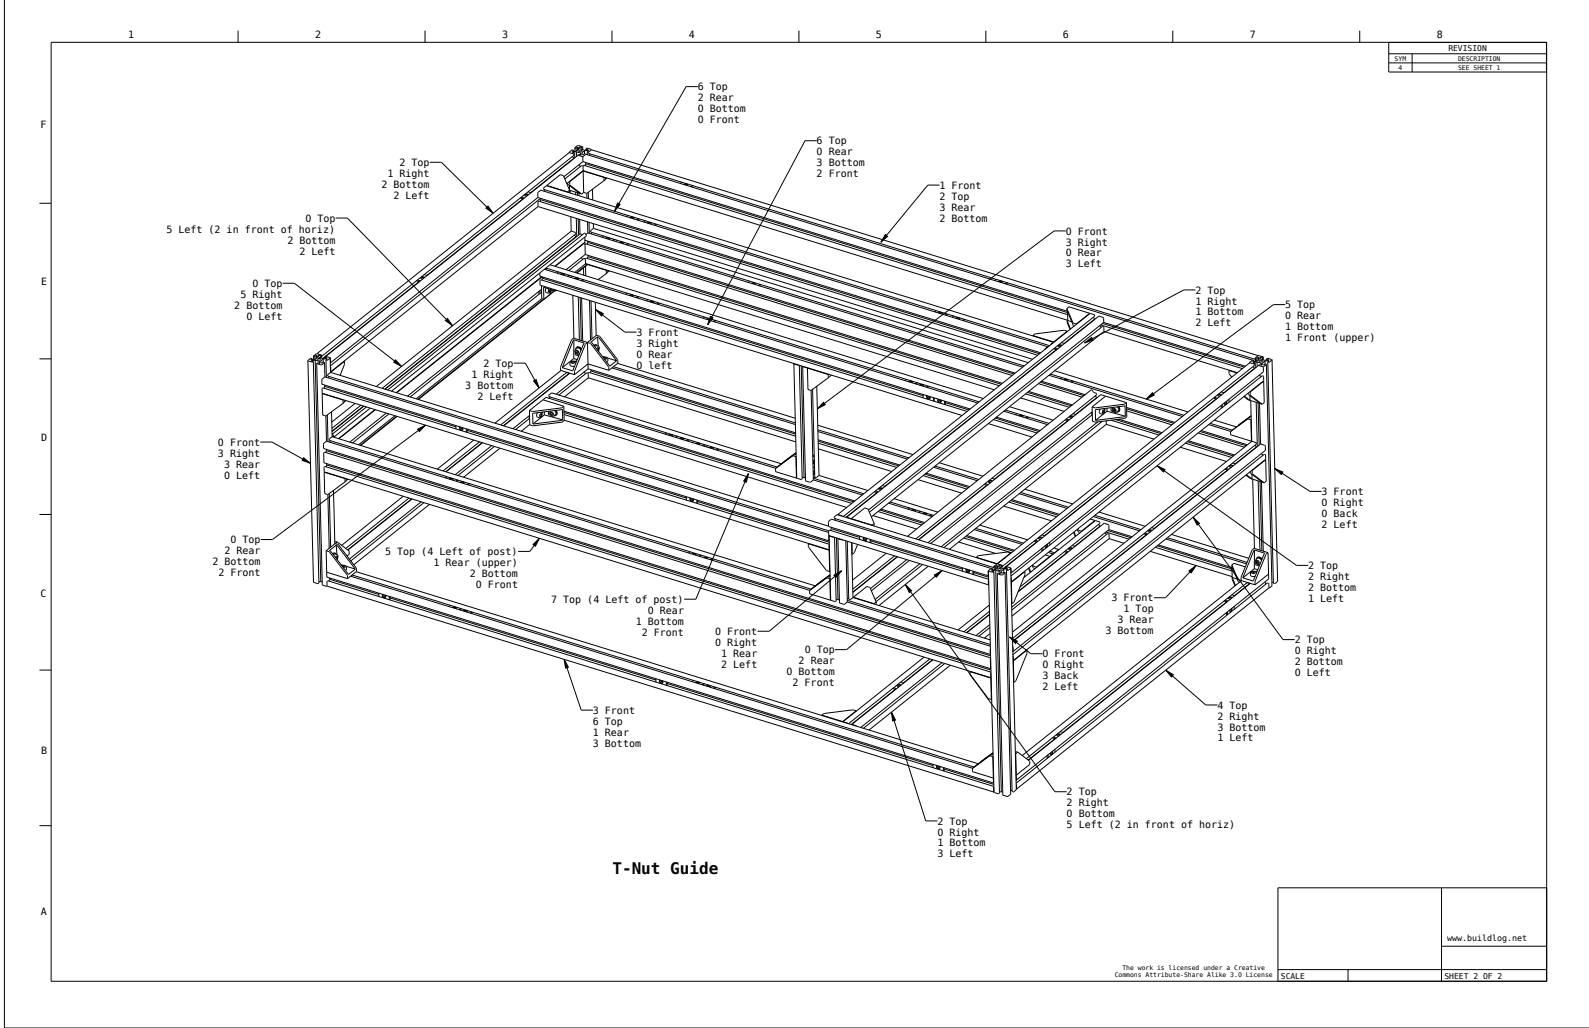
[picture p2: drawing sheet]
<svg xmlns="http://www.w3.org/2000/svg" width="864mm" height="559mm" viewBox="0 0 864 559" stroke-linecap="round" stroke-linejoin="round" font-family="sans-serif">
<g fill="none" stroke="#000" stroke-width=".54">
<path d="M2 0v559h862M129 17v6M231 17v6M333 17v6M434 17v6M536 17v6M637 17v6M739 17v6M28 23h813v510h-813zM755 23v16h85v-16M755 29h85M755 34h85"/>
<path d="M767 29v10M308 100l7 5M309 99h1M310 99v2l6 4M317 93l11 3M317 93v12M317 93l-7 6M328 98l-9 7h-2M328 98h.1M328 96v2M328 96h.1M329 98h-1"/>
<path d="M330 97l-1 1M371 99l-1 1M21 110h7M283 107l2 1M287 104l2 1M297 101l11 3M297 101l7-6 2 1 4 7M297 101h.1M308 104h.1M309 101v4M310 103h.1M310 103l-2 1"/>
<path d="M310 103l6 2M315 105h.1M316 105h.1M317 105h-1M341 117l-1 1M347 119l-1 1M347 119h.1M376 101h-1M377 101h.1M312 128l1 1M313 129h.1M315 127l-106 85 104-83"/>
<path d="M315 127h.1M315 127l2 1M317 127l-106 85M317 127h.1M317 127h1l1 1-106 85M318 132h.1M318 129v3l-16 13M318 131l234 72M318 132l-16 13M318 132v6M318 133l232 71M318 138l227 70"/>
<path d="M318 138l-10 9M319 131v1M319 132v1M319 132l232 71M319 127h-1M319 127h.1M319 127l237 73M320 139v1M320 140l-1 1M320 140l224 69M321 125v1l236 73M321 125h.1"/>
<path d="M322 126l-1 1M323 124h.1M323 124l-2 1M323 124l236 73M328 128l-1 1M334 130l-1 1M334 130h.1M336 131h-1M341 132l-1 1M342 132v1M351 120l-1 1M356 122h.1"/>
<path d="M357 122h.1M227 152l1 1M231 149l1 1M293 158l1 2M294 155v7M294 157l-73 58M294 159l-71 57M294 150l-79 63M295 150l-79 64M297 157l-1 1 1 1M298 159h1M298 158h1"/>
<path d="M298 157v2h1M299 159h-1M299 159h.1M299 159v1M299 157v1M299 158v1M299 157v2M300 157v1M300 158l-1 1M300 158h3M301 158l-2 2M301 158l-74 59"/>
<path d="M302 158h.1M302 158l-7-2 1 7-2-1M304 148h-1M309 150h-1M310 150h.1M311 150l-1 1M313 148l6-4-5 4M316 140l1 1M317 152l-1 1M317 152h.1M317 146v4M318 141l-1-1-8 7"/>
<path d="M318 141l1-1 224 70M318 141v2l12 4M318 143l222 69M318 145v5M318 143l-6 5M329 149l-4 3M329 149h.1M330 147l-1 2M330 147h.1M330 148l-1 1M331 147l-1 1M341 159l-1 1"/>
<path d="M407 153h.1M413 155h-1M413 155h.1M541 152v1M547 154h-1M548 154h.1M294 162l-68 55M295 163l-68 54M347 161l-1 1M347 161h.1M352 163l-1 1M358 165h-1"/>
<path d="M358 165h.1M383 172l-1 1M389 174l-1 1M389 174h.1M509 169l-1 1M515 171h-1M515 171h.1M518 172h-1M524 174h-1M524 174h.1M580 168l1-1 11 3M580 168l3 9"/>
<path d="M580 168h.1M580 168l3 8h2M580 175l2 4M580 175h.1M580 169v5M580 174v1M580 174l3 1M583 177h.1M583 177v1M585 176h.1M592 170l-7 6M592 170v1"/>
<path d="M21 195h7M187 196h.1M187 196l-7 6M187 196v2l-2 6M306 200h.1M310 198l1 1h1M311 197h-1l1 1M311 197h.1M311 197h1l-1 1M311 197v1M312 195h2M312 195l-6 5"/>
<path d="M312 185l6 1-7 16-5-2M312 185v10M312 185l-6 15M313 192v1h2M313 190v2h2M313 191v-1l1 1h1l-1 1h-1M313 191v1M313 190h.1M313 197l-2-1-1 1M313 189h2l1 1M313 189v1M313 190l1 1"/>
<path d="M313 190v1M314 191l-1 1M314 191v1M319 186l1 12M320 198l-8 6M320 198l11 3M324 188h-1M324 187l-1 1M324 187l1 1M324 190h.1M324 190l1-1v1M324 190h1"/>
<path d="M325 183l-4 3 10 13M325 183l1 6-1 2M325 183l10 13M325 191h.1M325 190v1M327 194h2M328 194h1l1 1M329 195h.1M329 194v1M329 194l-1 1M329 194l1 1h-1M330 197h.1"/>
<path d="M330 195l5 1M330 196v1M331 199h.1M335 196l-4 3M439 200h.1M561 182v1M561 182l12 4M573 186h.1M573 189l2 1M577 186l2 1M580 180l-7 6M580 180h-2l-15 2h-2"/>
<path d="M580 180h.1M175 214v12h2l9-7M175 214l11 3M175 214h.1M180 202h.1M186 219h.1M186 217v2M187 217h-1M187 219h-1M188 218l-1 1M193 219l-13 10M205 210l105-84h3v1l-105 84"/>
<path d="M331 201v-2l-10-12-9-3-1 1-6 15v1l7 3M331 201l5-4v-1l-10-13-2-1-6 5-6 15v2M439 200v12h2l9-7M439 200l11 4M450 205h.1M450 204v1M450 203v1M452 204l-2 1M493 206l-1 1M498 208l-1 1M499 208h.1M499 208l-1 1"/>
<path d="M502 214v2M504 210h-1M505 210h.1M507 216v2M508 216v2M513 218v2M555 216l23 8M557 214l24 7M558 213l24 8M559 213l24 7M564 209l24 7M565 208l24 7"/>
<path d="M566 207l24 8M570 204l73 22M571 203l72 23M573 202l73 22M577 205l-1 1M583 207l-1 1M583 207h.1M592 212l-99 80M592 212h1l1 1M592 212h.1M594 213h.1M594 213l2 1v1l-98 78"/>
<path d="M595 215l1 1M601 215h-3l-99 78M601 215l-7 6M601 215l11 4M612 219l-1 1-16 2-1-1M612 219v8l-1 1-15 1h-2v-8M660 216h2M664 213l1 1M664 220v2M668 201v2l1 2M668 201l4 2M668 217v2"/>
<path d="M668 201h.1M676 216l2 1M676 215l3 3M678 214l7 5M678 217h.1M678 217l8 3M679 213h.1M679 215v3M679 218h.1M679 213l1 2 6 5M685 219h.1M686 220h.1"/>
<path d="M687 207h.1M687 207l-8 6M687 207v12l-1 1M177 240l-1 1v3M177 240h.1M177 240l263 81M180 240h-1M180 237l-1 2 262 81M180 237h.1M181 236l1 1M181 236h-1M181 237l262 81"/>
<path d="M181 237h-1M181 237l1 1M182 237h.1M182 237v1M196 220l-16 13M198 221l-18 13M198 221l-18 14M199 221l-18 15M201 222l-19 16M204 223l-20 15M204 223l-20 16M210 225l-20 15"/>
<path d="M211 225l-19 16M215 226l-20 16M216 226l-20 16M248 231v2M253 233v2M292 224v2v1M293 225l1 1M294 225v1h-1zM294 227h-1M294 227h.1M294 224l1 1-1 2M296 224v2"/>
<path d="M296 226l10 2M296 226l-6 4M298 224v1l1 1M299 224v2h2M299 225l1-1 1 1M299 225l1 1M300 224l-1 1M300 224v1M300 224h.1M300 225v1M300 225h1M301 225l-1 1"/>
<path d="M301 223l1 1v1M302 223l1 2-1 1M302 226h-1M306 228v-6l-17 3 1 5M306 228l-16 2M306 221l-1 1-15 2-2-1M306 221l1 8h-2l-15 2h-2v-8M306 221l-11-4-7 6M362 235l-1 1M368 237l-1 1M368 237h.1M374 239l-1 1"/>
<path d="M374 239h.1M377 240l-1 1M553 225h-1M558 227h.1M559 227h.1M579 228h2M583 225h2M594 224l-90 71M594 225l-88 70M597 229l-85 68M598 222l-1 2 1 1M599 229l-86 69"/>
<path d="M599 224l1 1M599 223l1 1M600 225h-1M600 225h.1M600 222v1v2M600 224v-1l-1 1v1h1M600 224v1M601 231l26 8M601 231l-85 68M601 229v2M602 222v2M602 224l10 2"/>
<path d="M602 224l-7 4M604 228l26 8M604 222v1l1 1M605 222v2h2M605 223v-1h1l1 1M605 223v1M606 222v1M606 222l-1 1M606 222h.1M606 223h1M606 223l-1 1M606 228l25 8"/>
<path d="M607 223l-1 1h-1M607 221l1 1v1M608 221v2v1M608 224h-1M608 221l1 2-1 1M608 228l24 7M612 226l-1-6-16 3v5M612 226l-17 2M612 221l27 9M612 222l26 8M612 223l25 8M646 240l25 7"/>
<path d="M651 235l25 8M652 235l25 7M653 234l25 8M657 231l12 3M658 230l12 4M660 228l12 4M669 235v1l11 4M669 234v1M669 234h.1M673 231h.1M674 231h-1M674 231h.1"/>
<path d="M678 228h2M680 228v12M680 226l-7 5M680 226l-11 8M680 228h.1M680 240h.1M176 244h.1M176 244l362 112M176 252v-6l362 112M176 252h.1M176 252l362 111M176 257v11l2 1 9-7"/>
<path d="M176 257l12 3M176 257v-3h1l362 111M176 257l363 111M176 257h.1M177 244v1M177 245v1M177 245l361 111M178 252v1M178 253l-1 1M178 253l361 111M243 259l-1 1M383 242h-1"/>
<path d="M383 242h.1M385 242l-1 1M390 244l-1 1M391 244h.1M422 255v1l11 4M422 255h.1M422 254v1M422 254h.1M426 251h.1M426 251l-3 3M433 248h-2l-9 7M433 248v12"/>
<path d="M433 246l-7 5M433 246l-11 8M433 247h-2M433 248h.1M433 260h.1M442 247h1M443 248h-1M443 254h-1M443 259l-1 1M539 260h2M641 243l26 8M644 241l25 8"/>
<path d="M645 240l25 8M666 255h2M670 252h2M677 258l2 2M677 258l3 2M679 257l7 5M680 256h1M680 258v2M681 256v2l6 4M688 250h.1M688 250l-7 6M688 250v12h-1"/>
<path d="M21 280h7M187 262h.1M188 260l-1 2M188 260h.1M188 262h-1M188 261h.1M189 260l-1 1M249 261l-1 1M249 261h.1M255 263h-1M255 263h.1M373 270v2"/>
<path d="M379 272v2M476 267h1M479 264h2M494 276v1M500 278l-1 1M500 278h.1M500 278v1M506 280h-1M506 280h.1M535 263h2M679 260h.1M679 260l8 2"/>
<path d="M680 260h.1M687 262h.1M177 299l2 1 10 13v2M177 299l1 12 11 4M182 295h.1M182 295l2 1 10 13v2l-5 4M182 295h1M183 296l-4 3 10 13M183 296l1 6-1 2M183 296l10 13M183 295l-6 4M183 295h.1"/>
<path d="M183 295l7 4v2l-1 1M375 300l-1 1M439 296v1l10 13 2 1M439 296l12 3M439 295v1M451 299v12M451 299h.1M463 282h.1M463 282l7-6 2 1 3 8M463 282l11 3M463 295v6M466 296l-2 4-1 1"/>
<path d="M467 291v2M473 293v2M474 285v1M475 285h-1M475 285h.1M475 285v1M563 294h1M566 291h2M567 298v1M570 295l1 1M579 299l2 1M583 297h1"/>
<path d="M583 289l1 3M584 289l1 2M586 288l1 2M586 288l2 1M588 289h.1M593 282l2 1M595 283l-7 6M595 283h.1M622 290h2M626 287h1M682 299l-7 15M682 299v10"/>
<path d="M682 299l5 2-6 15-6-2M182 301l-1 1M182 301h-1M182 301h1M182 303h.1M182 303l1-1v1M182 303h1M183 304h.1M183 303v1M185 307h1M186 307h1l1 1M187 308h1l-1 1z"/>
<path d="M187 308h-1M188 310h.1M188 308l5 1M188 309v1M189 312h.1M193 309l-4 3M381 302h-1M381 302h.1M387 304h-1M387 304h.1M444 318h.1M445 317l-4 3"/>
<path d="M445 317h.1M449 314l2 1M451 315v11M451 311h.1M451 312l-7 6M451 313l-11 8M451 314v1M463 301h.1M482 301l-19 14M486 302l-23 18M488 303l-24 19M493 304l-20 16"/>
<path d="M494 305l-20 16M500 306l-24 20M501 307l-25 20M504 308l-26 21M523 309v2M529 310v2M531 303h.1M531 303l11 3M542 306v1M549 301l-7 5M549 301l-2-1-15 2-1 1M549 301h.1"/>
<path d="M549 316l1 1M550 317v11M557 311h.1M557 311l-7 6M557 311v2l-6 14-1 1M559 309l1 2M561 307h.1M561 307l1 2M561 307l1 1h1M563 308v1M568 302h3M571 302l-8 6"/>
<path d="M571 302v1M670 307v8l1 3M670 307h.1M670 307l1-1 6 2M670 307l3 8 9 3M670 308h.1M670 308l3 9M670 314h.1M670 314l2 1M670 314l1 4M680 313h1h1M680 311v1h1"/>
<path d="M680 311v1M681 311h-1M681 311v1M681 311h1v1h-1M681 312h.1M682 309l2 1M682 309l-7 5M683 306l-1 1 2 1M683 305l1 1M683 305v1M683 311h-2h-1M683 303h2l1 1"/>
<path d="M683 303l-1 3 1 1h2M683 303h1l2 1M683 305h.1M683 304h2l1 1M684 306h-1M684 306h.1M689 300l-7-2-1 1-6 15v2M689 300l-1 1-6 15v2M689 300v12l-7 6M206 322v2M212 324v2M245 329l-1 1"/>
<path d="M250 331h.1M251 331l-1 1M256 333h.1M257 333h.1M440 321v2l11 3M440 321h.1M441 320l-1 1M441 320h.1M451 326h.1M460 326l78 24M461 327l77 24M464 325l74 23"/>
<path d="M464 325l7-6h2l3 8M476 327h.1M476 327l-1 1M476 327v2M476 328h.1M550 328h.1M666 326l1 1M667 333v1M669 323l2 1M671 330v1M538 356h.1M538 353v3"/>
<path d="M538 358v5M538 358h.1M551 359h.1M551 359v12M558 353h.1M558 353l-7 6M558 353v2l-6 15-1 1M21 364h7M356 369l1 2M362 371v2M377 370h-1M382 372h.1"/>
<path d="M383 372h-1M389 373l-1 1M389 374h.1M486 374h1M489 371h2M527 365v2l10 13h2M527 365l12 4M527 365h.1M538 363h.1M539 369v11M539 366v2M539 363h-1"/>
<path d="M539 366h.1M539 368h.1M539 368v1M551 371h.1M447 389h.1M447 389l11 3M458 392h.1M465 386l-7 6M465 386h-2l-15 2-1 1M465 386v1M539 380h.1M576 398h2"/>
<path d="M507 415v2M513 417v2M529 418v1l11 4M529 418h.1M529 417v1M529 417h.1M533 414h.1M534 414l-4 3M534 414h.1M538 411h2M540 411v12M540 409l-7 5"/>
<path d="M540 410l-11 8M540 411h.1M552 409h.1M552 410h.1M552 409h1M552 410v11M553 409l-1 1M553 409l7 5v2l-8 5M570 410v2M573 401h1M573 407v2M540 423h.1"/>
<path d="M552 421h.1M21 449h7M783 483v50M841 483h-146v50M783 514h58M695 527h146M733 527v6"/>
</g>
<g fill="none" stroke="#d9d2ad" stroke-width=".54" stroke-dasharray="2.6 1.7" stroke-linecap="butt">
<path d="M285 106h2M286 107l-1-1M342 118h2M344 118v1M372 100h1M373 100v1M329 130l2-1M331 129v1M337 132h1M352 121h1M353 121l1 1M229 151h2"/>
<path d="M230 152l-1-1M305 149h1M306 149v1M312 151h2M314 151v1M408 154h2M410 154v1M543 153h1M544 153v1M342 161l2-1M344 160v1M353 164h2"/>
<path d="M355 164v1M384 174l2-1M386 173v1M510 170h2M512 170v1M519 173h2M521 173v1M575 188h2M576 189l-1-1M494 207h1M495 207l1 1M500 209h1"/>
<path d="M501 209l1 1M505 217l-1-1v-1M505 216v1M511 219l-1-1v-1M511 217v2M578 207l2-1M580 206v1M662 215h2M663 215h-1M666 220v-1M667 218l-1 2M251 234l-1-1v-1"/>
<path d="M251 232v2M363 237l2-1M365 236v1M369 238h2M371 238v1M554 226h1M555 226l1 1M581 226h2M582 227l-1-1M378 241h2M380 241v1M386 243h1"/>
<path d="M387 243v1M442 250v1M442 256l1 1M442 251v1M443 257l-1 1M668 253h2M668 254v-1M669 254h-1M244 260h2M246 260v1M250 262h2M252 262v1"/>
<path d="M376 273l-1-1v-1M377 271v1l-1 1M478 265h2M478 266v-1M479 266h-1M495 277h2M497 277v1M501 279h2M503 279v1M537 262h2M538 262h-1M470 294l-1-1v-1"/>
<path d="M471 292v2h-1M565 292h2M565 293v-1M566 293h-1M569 298l-1-1M569 296v2M581 298h2M581 299v-1M582 299h-1M624 288h2M624 289v-1M625 289h-1"/>
<path d="M376 301h2M378 301v1M382 303h2M384 303v1M526 311l-1-1v-1M527 310v1h-1M209 325l-1-1v-1M209 324l1 1h-1M246 330h1M247 330l1 1M252 332h1M253 332l1 1"/>
<path d="M668 325h2M668 326v-1M669 326h-1M669 332h-1M669 331v1M359 371l-1-1h1M360 370v1h-1M378 371h2M380 371v1M384 373h2M386 373v1M488 372h2"/>
<path d="M488 373v-1M489 373h-1M575 399h1M575 400v-1M510 418l-1-1v-1M511 417v1h-1M571 410v-1M572 410h-1M572 408v2"/>
</g>
<!-- layer: 02___PRT_ALL_AXES -->
<g fill="none" stroke="#000" stroke-width=".54">
<path d="M314 80v2M314 80h.1M314 80l-1 1M315 80h1M315 80v1l2 1 3-1h-2M315 80v1M317 80l-3-1-2 1M317 80h.1M317 80h-1M317 80v1M309 83l-137 109M309 83h.1"/>
<path d="M309 83h1M310 83h-1M310 83h.1M310 83l2 1M311 85l1 1M311 83h.1M311 83h1M312 82h-1l-2 1M312 82h.1M312 82h-1h2M312 84l-137 110M312 86h.1"/>
<path d="M312 83v1M312 83v3M312 80v2M312 80l1 1M312 80h.1M313 81v1M313 83h-2M313 83h3M313 83v2M314 84h.1M314 84l2 1M314 80l1 1-2 1"/>
<path d="M314 80v1M315 82h1l-1 1zM315 90v1M316 83v1M316 83v1h-1l-140 111M316 80v1M316 85l1 1M317 86h.1M317 86v2M317 88l-11 8M317 88h.1M317 88l263 81"/>
<path d="M317 90h-1l-9 7M317 90v3M317 90l263 81M317 93l-9 7M317 93h.1M317 85v1M317 85h-1M317 93l263 81M318 82l-2 1 1 1h1M318 82v2M318 84l363 112M318 88v1"/>
<path d="M318 89v1M318 89l262 81M318 84h.1M318 84l-1 1M318 81l1 1M318 81l1-1 2 1M319 82l1 1M319 82v2M320 82h-2M320 82h.1M320 82h-1M320 83l362 112"/>
<path d="M321 84h-1M321 81h.1M321 81l-1 2M321 81l363 112M283 108h.1M283 108h1M285 106h.1M285 106l1 1M287 106h-1h-1M292 107v-2l2-2 275 85M292 107h.1M292 107l-112 90"/>
<path d="M292 107l274 85M292 110v2M292 110h.1M292 110l1-1 271 84M292 112l269 83M292 112l-112 90M294 109l-1 1M294 109l271 83M294 109v-1l-114 91M296 103v1M310 104v1M310 118v8"/>
<path d="M313 104v2M313 119v10M314 105v1M314 119v9M315 105v1M315 119v8M319 105v3M320 105v3M322 103v6M342 118h2l1 1M343 118l1 1M344 119h.1"/>
<path d="M345 119h.1M345 119h-1M347 119v1M372 100h1h1M372 100h1v1M374 100h.1M374 100v1M377 101l-1 1M319 121v6M320 121v6M322 122l1 2M329 130l1-1 1 1"/>
<path d="M329 130h2M331 130h.1M334 130l-1 1M334 130h.1M337 132h1h1M337 132h1M339 132h.1M342 133h-1M352 121h1h1M352 121h1l1 1M354 121h.1M354 121v1"/>
<path d="M357 122l-1 1M226 153h.1M226 153h2M229 151h.1M229 151l1 1M231 151h-2M231 151h-1h-1M293 158v2M293 148v2M293 150h.1M293 150l234 72M295 151h.1"/>
<path d="M295 151v1M295 151l207 64M296 146l235 73M297 146l235 72M297 159h1M297 146v1M299 144l235 73M305 149h1h1M305 149h1v1M307 149h.1M307 149v1M310 150h-1"/>
<path d="M312 151h1l1 1M312 151l2 1M314 152h.1M317 152l-1 1M317 152h.1M408 154h2h1M409 154h2M411 154h.1M413 155h.1M543 153h1h1h-2M548 154h-1M311 161l1 23"/>
<path d="M314 161l1 24M315 162l1 23M316 162l1 23M320 163l1 22M321 164l1 20M324 164v18M342 161l1-1 1 1M342 161h2M344 161h.1M347 161l-1 1M353 164h1h1M354 164h1"/>
<path d="M355 164h.1M358 165h.1M384 174l1-1 1 1M384 174h2M386 174h.1M389 174l-1 1M510 170h2v1M510 170h1l1 1M515 171h-1M519 173h2h1M520 173h1v1M522 173h.1"/>
<path d="M522 173l-1 1M524 174h.1M592 170l-137 110M592 170h.1M592 170l3 1v1l-137 109M594 172l1 1M595 173l-17 14M595 173h.1M597 172l-137 109M597 172h.1M597 172l3 1v2M598 177v1"/>
<path d="M598 177l77 23M599 176l77 24M600 175l-128 102M600 175l77 24M600 175h.1M167 196l3 120 3 1-3-120M167 196l3 1M169 196h.1M169 196l1 1M170 195h-1l-2 1M170 195v1M170 195l-1 1 2-1"/>
<path d="M170 194v1M170 194h.1M170 194h1M171 194v1M171 196h3M171 196l3 120M171 196h-2M172 192l-2 2M172 193v2M172 193h.1M172 193l-1 1M172 192h.1"/>
<path d="M172 198l3 120M172 198h.1M172 198h2M172 193l1 1-2 1M172 192l3 1M173 193h1M173 193v1l2 1M173 193v1M174 196v2M174 193v1M175 193h.1M175 193h-1"/>
<path d="M175 193v2M176 195l-2 1 1 1h1M176 195v2M176 197h.1M176 197l-1 1h-3M176 197l1 8M176 195v-1h2l-3 1M177 194h.1M177 194h2M177 196v9M178 195h-2M178 195h.1"/>
<path d="M178 195l-1 1M179 194l1 3M179 194v1M179 195l-1 1h-1M179 195l1 7M180 197h.1M180 200h.1M180 200v2M310 197v1M313 197h.1M313 196h-1M313 189v1"/>
<path d="M315 192h.1M319 198h1M320 198h.1M320 198v2M324 188h1M330 195v1M333 200l99 31M333 199l99 31M336 198l96 29M431 198l2 62 2 1 1-1-2-61M431 198h3M431 198h.1"/>
<path d="M435 199l2 61M436 199l2 62M436 199h.1M436 199l3 1M568 190h.1M569 188v1M569 189h.1M571 187v1M572 186h1M572 186l-275-85-2 1v1l275 85M573 190h1M574 190l-93 74"/>
<path d="M575 188h.1M575 188l1 1M577 188h-1h-1M600 180l72 23M600 180l-126 101M600 180v-2l-1-1-127 101M679 197h.1M679 197l-137 110M679 197l3 1M681 196l-2 1M681 196h.1M681 196h1"/>
<path d="M681 199l1 1M681 197h.1M681 197l1 1M682 196v1M682 196l-1 1 2-1M682 198v1l-137 109M682 198h.1M682 198v2M682 195v2M682 195h.1M682 195h1M683 195v1"/>
<path d="M683 197h2M683 197v2M683 197h-2M684 193l-2 2M684 194v2M684 194h.1M684 194l-1 1M684 193h.1M684 193l2 1M684 199l-137 109M684 199h.1M684 199h2"/>
<path d="M684 194v1l-1 1M684 196h2l-1 1zM685 194v1M685 194h1M685 194v1l2 1 3-1h-2M685 197v2M685 197l1 1-2 1M686 194v1M686 199l1 3-138 109M686 194h.1M686 194h1M687 194h-1"/>
<path d="M687 194h.1M687 194v2M688 196l-2 1v1h2M688 196v2M688 198h.1M688 198l-2 1M688 198l3 120-1 2M688 195h1l2 1M688 195v1M689 197l3 120h1M689 196h.1M689 196v1"/>
<path d="M689 196h-1M691 196l-1 1h-1M691 196l3 120-1 1M175 209h.1M175 209l276 85M176 209l1 1M177 210l-1 1M177 210l71 22M177 205l-2 1v3M177 205h.1M177 205l273 84M179 205h-1"/>
<path d="M180 202l-2 2 272 85M180 202h.1M180 202l270 84M295 217h.1M297 216l-2 1M297 216h.1M297 216l125 39M299 216v1M300 214l-2 1v1l124 38M300 214h.1M300 214l125 38M305 201l-36 29"/>
<path d="M309 203l-35 28M310 203l-2-1-36 29M310 203l-36 28M317 202l1 1M320 200l-18 14M320 200h.1M320 205l-13 11M320 200l112 35M320 203h-1l-15 12M320 203v2M320 203v-1l112 35M320 205l113 35"/>
<path d="M320 205h.1M321 201v1M321 202v1M321 202l111 34M441 212l1 49M442 212l1 47 1 1 1-2M444 210l1 48M494 207h1l1 1M494 208h2M496 208h.1M500 209h1l1 1M504 215v1l1 1v-1v1l-1-1v-1"/>
<path d="M504 215l1 1M505 210l-1 1M505 210h.1M505 216h.1M510 217v1l1 1v-2v1v1l-1-1v-1M510 217l1 1M514 218v2M514 219l13 4M578 207l2-1v1h-1M583 207v1M583 207h.1M660 216h.1"/>
<path d="M660 216l1 1M661 217l-93 74M662 215h.1M662 215h1M664 215h-1h-1M664 215l-2-1v1M666 220h.1M666 219v1M666 218v2M667 218l-1 2M680 218v22M682 200l-17 13"/>
<path d="M682 200h.1M683 219v24M684 219v23M685 204v1M685 219v22M687 207l-137 109M687 207h.1M687 207v-2l-1-1-137 109M177 226v14M178 226v14M180 224l1 13M250 232v1l1 1v-2v1v1l-1-1v-1"/>
<path d="M250 232l1 1M254 233v2M254 234l119 37M257 239l-19 16M288 226v2M288 226l-9 7M288 227l-8 6M288 231l-5 3M292 227h1M294 224h.1M295 224v1M299 223v1"/>
<path d="M302 225l-1 1M306 223l159 49M306 224l158 49M307 225l156 49M307 228l153 48M363 237l2-1v1M364 237h1M365 237h.1M369 238h2l1 1M370 239l1-1v1M372 239h.1M372 239h-1"/>
<path d="M374 239v1M444 231l52 16M444 234l50 15M445 235l48 15M445 239l44 14M445 240l43 13M526 224l-232-72-1 1 1 2 229 71M537 230l24 8M540 228l24 7M541 227l24 8M542 227l23 7M546 224l23 7"/>
<path d="M546 223l24 7M549 221l23 7M554 226h1h1M554 226h1l1 1M556 226h.1M556 226v1M559 227h-1M579 228h.1M579 228l2 1M582 227h.1M583 227l-1-1v1M583 226h-1v1"/>
<path d="M593 224v2M598 225h1M600 222h.1M601 222l-1 1M605 221v1M608 223l-1 1M664 220v2M680 240l-130 104M680 240h.1M680 240l3 1-133 106M261 240l-20 16M262 241l-20 15"/>
<path d="M267 242l-20 16M269 243l-20 15M272 244l-20 15M378 241h1h1h-2M383 242h-1M383 242h.1M386 243h1l1 1M386 244l1-1v1M388 244h.1M391 244l-1 1M437 260h-1M437 260h1"/>
<path d="M442 252v-2v1v1M442 256h.1M442 256v1v1M442 256l1 1-1 1M442 260l27 8M442 247v1M445 241l42 13M445 244l40 12M445 258h.1M445 258l27 9M502 259l23 7M503 258l23 7"/>
<path d="M503 257l24 8M507 254l24 7M508 253l24 8M510 252l24 7M666 255h.1M666 255l1 1M667 255l-40 32M668 254h.1M668 254h1M670 253h-1l-1 1M682 242l1 1M683 243h.1"/>
<path d="M683 243l-12 9M685 241l-135 108M685 241l3 1v3M685 241h.1M686 247v1M688 245l-137 109M688 245h.1M688 250l-137 109M688 250h.1M688 250v-3h-1l-137 109M178 269l1 29M179 268l1 29"/>
<path d="M181 267l1 29M219 270l-33 26M222 271l-34 27M224 271l-35 28M229 273l-39 31M230 273l-39 32M233 274l-41 33M244 260h1l1 1M244 260l2 1M246 261h.1M250 262h1h1M250 262h2"/>
<path d="M252 262h.1M255 263l-1 1M375 271v1h2v-1v1h-1h-1v-1M376 271l1 1h-1M379 272v2M379 273l72 22M438 261h.1M442 261l-2 1-2-1M442 261l27 8M442 261h.1M455 280h.1M455 280l3 1"/>
<path d="M475 267l2 1M477 268l-17 13M477 278l24 7M478 266h.1M478 266h1M478 277l24 8M479 266h-1M479 277l24 7M480 266h-2M480 265h-2v1M483 273l24 8M484 273l23 7"/>
<path d="M486 271l24 7M495 277h2l1 1M496 277l1 1M497 278h.1M498 278h.1M498 278h-1M499 261l24 7M501 279h2h1M502 279h2M504 279h.1M535 263l1 1M537 262h.1"/>
<path d="M537 262h1M538 262h.1M539 262h-1M539 262l-1-1-1 1M545 275l26 8M548 273l26 8M549 272l26 8M550 272l26 8M554 268l26 8M555 268l26 8M557 266l26 8M597 278l25 8"/>
<path d="M681 260l1 38M684 261l1 38M685 262l1 37M686 262l1 38M450 289l1 2M450 289h.1M450 289l1-1 86 27M451 291l86 27M451 294h.1M451 291v35l3 1v-35M451 291l2 1M451 291v3"/>
<path d="M451 291h.1M451 296l-275-85h-1v3l276 85M451 296v3M451 299h.1M452 287h.1M452 287l15 5M452 287l-1 1M453 292h.1M454 282v1M455 292v34M455 293l1 35h3l2-1M455 293h.1"/>
<path d="M455 293h3M458 281h.1M460 294l1 33M460 281h.1M460 281l3 1M460 294l1 32h1l2-1M463 295l1 30M469 292v1l2 1v-1l-1 1-1-1 1-1M470 292l1 1h-1M473 293v2M473 294l50 15M474 280l24 8"/>
<path d="M506 280v1M521 295l20 6M524 292l26 8M525 292l26 8M525 291l26 8M529 288l26 8M530 287l26 8M533 285l26 8M562 294l2 1M563 295l-18 14M564 293h.1M564 293h1"/>
<path d="M565 293h1M566 293h-1M566 298v2M566 300h.1M566 292h-1v1M567 292h-2l-1 1M568 297h.1M569 296v1h-1M571 300l2 1M573 298l2 1M575 299l-1 1M578 300h2l-27 21"/>
<path d="M581 298h.1M581 298v1M581 299h.1M581 299h1M583 298l-2 1M583 298h-1h-1M594 281l25 8M595 280l25 8M595 283l-39 31M595 283h.1M595 283l3 1-44 35M597 285l1 1"/>
<path d="M598 286h.1M598 286l-14 11M601 290v1M601 289l13 4M602 288l13 4M603 288l12 4M603 293l-53 42M603 293l8 2M603 293v-3h-1l-52 42M603 293h.1M622 290l1 1M623 291l-73 58"/>
<path d="M624 289h.1M624 289h1M625 300l45 13M626 289l-1-1-1 1M626 288h-1l-1 1M628 298l42 12M629 297l41 12M630 296l40 13M634 293l43 14M634 292l44 14M637 291l42 12M174 316h-1"/>
<path d="M174 316h1M175 318h.1M175 318l3 1M178 311v3l362 112M178 318v-2l362 112M178 318h.1M178 318v1M178 319l362 112M179 314v1M179 315v1M179 315l27 8M182 301h1"/>
<path d="M188 308v1M191 313l338 105M191 313l338 104M194 311l338 104M376 301h1h1M376 301h2M378 301h.1M382 303h1h1M382 303h2v1M384 303h.1M384 303v1M387 304h.1"/>
<path d="M525 309v2h2v-1v1h-1l-1-1v-1M526 309l1 2-1-1M529 311v1M529 311l8 3M537 313h.1M537 310l3 1M537 310l3 121M537 318h.1M537 310v1M537 310h.1M537 315v1M539 309l-2 1"/>
<path d="M539 309h.1M539 310h.1M539 310l1 1M540 309l-88-27-2 2v2l87 27M540 309v1M540 309l-1 1h2M540 311l3 120v1l-3-1M540 308v2M540 308h1M540 308h.1M540 309h.1M541 308v2"/>
<path d="M541 310h-2M541 310l2 1M541 310l3 120M542 307v2M542 307v1M542 307l-1 1M542 307h.1M542 307l-2 1M542 307l-87-27-2 1v1l87 27M542 312l3 120M542 312h.1M542 308v1"/>
<path d="M542 308v1l-1 1M542 307h2M543 307l1 1M543 307v1l2 1h2l-1-1v1M543 307v1M543 311v1M543 311l1 1h-2M544 308v1M544 307h.1M544 307h1M544 307l1 1M545 307l-1 1"/>
<path d="M545 307v2M545 308h.1M545 309l-1 2v1l2-1M545 309l1 2M546 311h.1M546 311l-1 2-3-1M546 311l3 121M547 308h.1M547 308l2 1M547 309v1M547 309h-2M549 309h.1"/>
<path d="M549 309l-1 1h-1M549 309l3 120-1 1h-1l-3-120M549 311h.1M549 314h.1M549 309l1 2M549 314l1 2M550 311h-1M550 311h.1M550 316h-1M570 300l2 1M572 301l-1 2M572 301h.1"/>
<path d="M675 316l-119 95M678 317h.1M678 317h1M678 317l-120 95M680 317l-121 96M680 311v2M683 311v1M683 312h.1M683 310l-1 1M683 304h.1M685 306v1M687 316l1 1"/>
<path d="M689 312h.1M689 312v3l-137 109M690 320h-1M690 320h.1M692 316l-1 1M693 317h.1M208 323v1l1 1v-1h1l-1 1-1-1v-1M209 323l1 1M209 324h1M212 324v2M212 325l144 45M246 330h1h1"/>
<path d="M246 330h1l1 1M248 330h.1M248 330v1M252 332h1h1M252 332l2 1M254 333h.1M254 332h.1M254 332v1M257 333h-1M257 333h.1M455 326h-1M455 326h1"/>
<path d="M461 327h.1M461 325h-1M464 325h.1M538 329l-17 13M538 332l-14 11M538 340l-8 5M553 322l47-38 3 1v3l-53 42M665 327h2M667 333v2M668 325h.1M668 325v1M668 326h1"/>
<path d="M668 332h.1M669 326h.1M669 331v1h-1M670 325h-2M670 325h-1h-1M502 357l-44 35 3 1M505 358l-44 35M507 359l-16 12M507 359l-44 35M525 344l13-10-13 10M538 341l-6 5M538 344l-3 3"/>
<path d="M550 351l1 3M550 354h1M550 354h.1M551 356h.1M551 354h.1M551 356v3M551 359h.1M359 370v1h1v-1v1h-1v-1M359 370l1 1M363 371v2M363 372l144 44M378 371h1h1"/>
<path d="M378 371h2M380 371h.1M384 373h1h1M384 373h2M386 373v1M386 373h.1M389 374h-1M485 374l2 1M487 375l-24 19M488 373h.1M489 373h-1M490 372h-2v1"/>
<path d="M512 360l-44 35M513 361l-44 35M516 362l-44 35M463 394h.1M463 394l2 1M574 400h.1M574 400h1M575 400h.1M576 399l-1 1M576 399h-1l-1 1M509 416v1l2 1v-1l-1 1-1-1v-1M510 416l1 1h-1"/>
<path d="M513 417v2M513 418l27 8M569 411v1M571 410h.1M571 409v1M572 409l-1 1M572 401l2 1M572 408v2h-1M540 426h.1M540 423v3M540 431h.1M540 428v3"/>
<path d="M544 430h-1M544 430l1 1M545 432h.1M549 432l-1 1-3-1M549 432h.1M550 430h-1M552 421v1M552 424h.1M552 426l137-109h1v3l-138 109M552 426v1M552 429h.1M553 429h-1"/>
<circle cx="173" cy="195" r=".8"/>
<circle cx="543" cy="310" r=".8"/>
</g>
<!-- layer: BALLOONS -->
<g fill="#000">
<path d="M265 112l3 4-4-3zM336 110l1 1-3 4zM481 127l1 1-3 4zM242 174l1-1 3 4zM324 168l4 3-1 1zM386 172l1 1-2 4zM215 196l3 3-4-2zM589 186l4-3 1 2zM290 207l1-1 2 5zM626 213l1 2-4 2zM227 233l4-2-3 4zM448 219v1l-4 2z"/>
<path d="M165 249l4 3-5-2zM407 257l-1 5h-2zM629 253l4 2-1 2zM693 255l4 2-1 1zM290 296l3-3-2 4zM648 281l4 3-1 1zM453 313l4-3-3 4zM492 318l3 3-1 1zM508 313l4-3-3 4zM646 310l4-3-3 4zM307 358l2 5h-2zM549 346l4 3-1 1z"/>
<path d="M634 364l4 3-1 1zM484 387l3 4-2 1z"/>
</g>
<g fill="none" stroke="#000" stroke-width=".54">
<path d="M379 47h-6l-39 68M444 77h-7l-52 100M234 88h6l28 28M182 119h7l57 58M265 112l3 4-4-3zM336 110l1 1-3 4zM511 101h-7l-25 31M481 127l1 1-3 4zM579 126h-6l-129 96M154 154h6l58 45M650 158h-7l-54 28M242 174l1-1 3 4z"/>
<path d="M324 168l4 3-1 1zM324 168l16 13h6M386 172l1 1-2 4zM698 166h-6l-69 51M215 196l3 3-4-2zM279 197h7l7 14M589 186l4-3 1 2zM290 207l1-1 2 5zM448 219v1l-4 2zM626 213l1 2-4 2zM227 233l4-2-3 4zM231 231l-83 62h-6"/>
<path d="M141 240h7l21 12M165 249l4 3-5-2zM407 257l-1 5h-2zM407 257l-29 69h-6M629 253l4 2-1 2zM629 253l76 54h6M693 255l4 2-1 1zM693 255l19 12h6M290 296l3-3-2 4zM293 293l-5 7h-6M648 281l4 3-1 1zM648 281l49 67h7"/>
<path d="M453 313l4-3-3 4zM457 310l-39 33h-6M492 318l3 3-1 1zM492 318l81 112h7M508 313l4-3-3 4zM512 310l-52 43h-6M646 310l4-3-3 4zM650 307l-17 18h-6M307 358l2 5h-2zM307 358l9 28h6M549 346l4 3-1 1zM549 346l11 9h7"/>
<path d="M634 364l4 3-1 1zM634 364l21 19h7M484 387l3 4-2 1zM484 387l19 59h6"/>
</g>
<text font-size="8.7" x="333" y="475">T-Nut Guide</text>
<g font-size="5.4">
<text x="70" y="21">1</text>
<text x="171" y="21">2</text>
<text x="273" y="21">3</text>
<text x="374" y="21">4</text>
<text x="476" y="21">5</text>
<text x="578" y="21">6</text>
<text x="679" y="21">7</text>
<text x="781" y="21">8</text>
<text x="379" y="49">6 Top</text>
<text x="379" y="55">2 Rear</text>
<text x="379" y="61">0 Bottom</text>
<text x="22" y="69">F</text>
<text x="379" y="67">0 Front</text>
<text x="444" y="78">6 Top</text>
<text x="444" y="84">0 Rear</text>
<text x="217" y="90">2 Top</text>
<text x="444" y="90">3 Bottom</text>
<text x="211" y="96">1 Right</text>
<text x="444" y="96">2 Front</text>
<text x="207" y="102">2 Bottom</text>
<text x="511" y="103">1 Front</text>
<text x="214" y="108">2 Left</text>
<text x="511" y="109">2 Top</text>
<text x="511" y="115">3 Rear</text>
<text x="166" y="121">0 Top</text>
<text x="511" y="120">2 Bottom</text>
<text x="90" y="126">5 Left (2 in front of horiz)</text>
<text x="579" y="128">0 Front</text>
<text x="156" y="132">2 Bottom</text>
<text x="579" y="133">3 Right</text>
<text x="163" y="138">2 Left</text>
<text x="579" y="139">0 Rear</text>
<text x="579" y="145">3 Left</text>
<text x="22" y="155">E</text>
<text x="137" y="156">0 Top</text>
<text x="131" y="162">5 Right</text>
<text x="650" y="160">2 Top</text>
<text x="127" y="168">2 Bottom</text>
<text x="650" y="166">1 Right</text>
<text x="698" y="168">5 Top</text>
<text x="134" y="174">0 Left</text>
<text x="650" y="171">1 Bottom</text>
<text x="698" y="174">0 Rear</text>
<text x="650" y="177">2 Left</text>
<text x="698" y="179">1 Bottom</text>
<text x="346" y="183">3 Front</text>
<text x="698" y="185">1 Front (upper)</text>
<text x="346" y="188">3 Right</text>
<text x="346" y="194">0 Rear</text>
<text x="263" y="199">2 Top</text>
<text x="346" y="200">0 left</text>
<text x="256" y="205">1 Right</text>
<text x="253" y="211">3 Bottom</text>
<text x="259" y="217">2 Left</text>
<text x="22" y="240">D</text>
<text x="118" y="242">0 Front</text>
<text x="118" y="248">3 Right</text>
<text x="122" y="254">3 Rear</text>
<text x="122" y="260">0 Left</text>
<text x="718" y="269">3 Front</text>
<text x="718" y="275">0 Right</text>
<text x="718" y="281">0 Back</text>
<text x="718" y="287">2 Left</text>
<text x="125" y="295">0 Top</text>
<text x="122" y="301">2 Rear</text>
<text x="209" y="302">5 Top (4 Left of post)</text>
<text x="115" y="307">2 Bottom</text>
<text x="236" y="308">1 Rear (upper)</text>
<text x="711" y="309">2 Top</text>
<text x="119" y="313">2 Front</text>
<text x="255" y="314">2 Bottom</text>
<text x="711" y="315">2 Right</text>
<text x="259" y="320">0 Front</text>
<text x="711" y="321">2 Bottom</text>
<text x="22" y="325">C</text>
<text x="300" y="328">7 Top (4 Left of post)</text>
<text x="604" y="327">3 Front</text>
<text x="711" y="327">1 Left</text>
<text x="352" y="334">0 Rear</text>
<text x="611" y="333">1 Top</text>
<text x="346" y="340">1 Bottom</text>
<text x="607" y="339">3 Rear</text>
<text x="349" y="346">2 Front</text>
<text x="389" y="345">0 Front</text>
<text x="601" y="345">3 Bottom</text>
<text x="389" y="351">0 Right</text>
<text x="704" y="350">2 Top</text>
<text x="392" y="357">1 Rear</text>
<text x="437" y="355">0 Top</text>
<text x="567" y="357">0 Front</text>
<text x="704" y="356">0 Right</text>
<text x="392" y="363">2 Left</text>
<text x="434" y="361">2 Rear</text>
<text x="567" y="363">0 Right</text>
<text x="704" y="362">2 Bottom</text>
<text x="427" y="367">0 Bottom</text>
<text x="567" y="369">3 Back</text>
<text x="704" y="368">0 Left</text>
<text x="431" y="373">2 Front</text>
<text x="567" y="375">2 Left</text>
<text x="322" y="388">3 Front</text>
<text x="662" y="385">4 Top</text>
<text x="322" y="394">6 Top</text>
<text x="662" y="391">2 Right</text>
<text x="322" y="400">1 Rear</text>
<text x="662" y="397">3 Bottom</text>
<text x="322" y="406">3 Bottom</text>
<text x="662" y="403">1 Left</text>
<text x="22" y="410">B</text>
<text x="580" y="432">2 Top</text>
<text x="580" y="438">2 Right</text>
<text x="509" y="448">2 Top</text>
<text x="580" y="444">0 Bottom</text>
<text x="509" y="454">0 Right</text>
<text x="580" y="450">5 Left (2 in front of horiz)</text>
<text x="509" y="460">1 Bottom</text>
<text x="509" y="466">3 Left</text>
<text x="22" y="497">A</text>
</g>
<text font-size="4.5" x="787" y="511">www.buildlog.net</text>
<g font-size="4.3">
<text x="787" y="28">REVISION</text>
<text x="696" y="532">SCALE</text>
<text x="785" y="532">SHEET 2 OF 2</text>
</g>
<g font-size="3.5">
<text x="758" y="33">SYM</text>
<text x="792" y="33">DESCRIPTION</text>
<text x="760" y="38">4</text>
<text x="792" y="38">SEE SHEET 1</text>
<text x="610" y="527">The work is licensed under a Creative</text>
<text x="606" y="531">Commons Attribute-Share Alike 3.0 License</text>
</g>
</svg>
